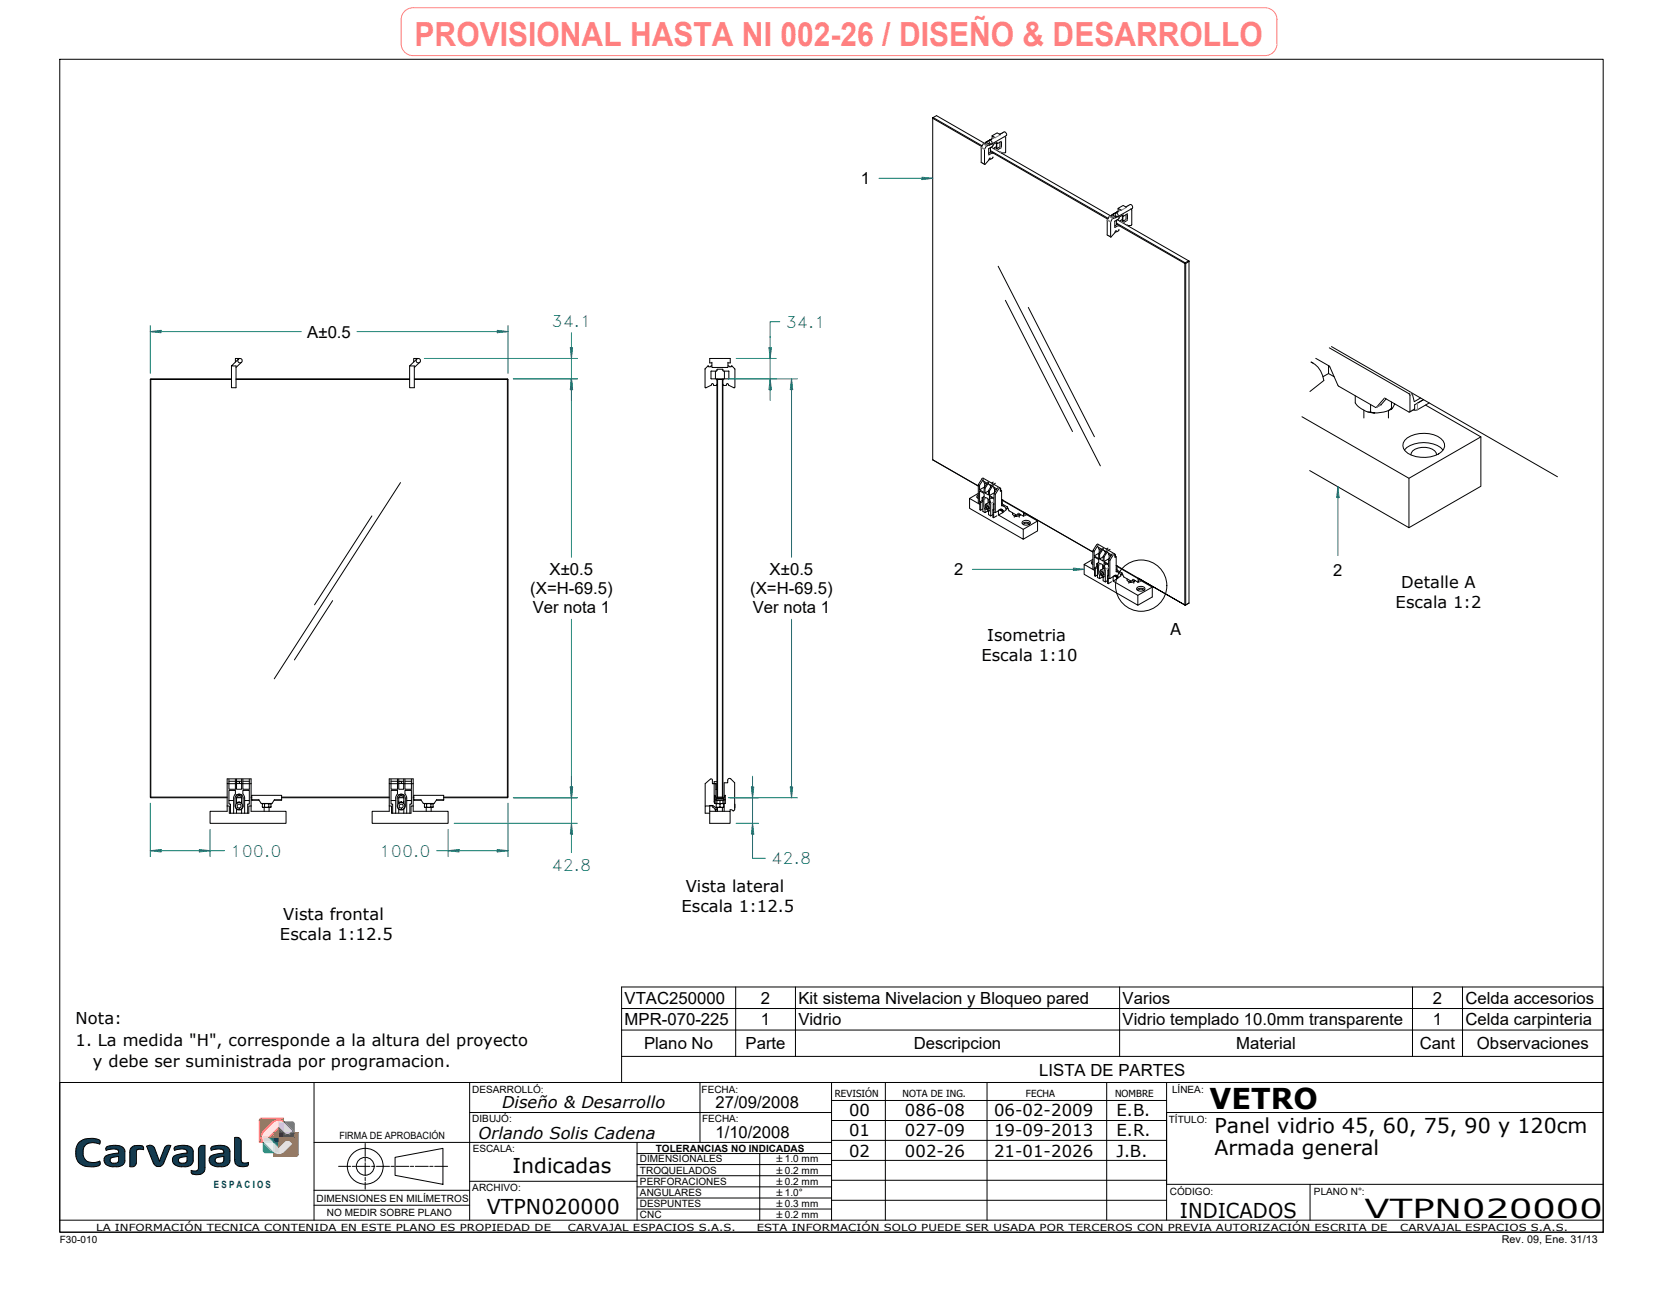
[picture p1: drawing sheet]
<svg xmlns="http://www.w3.org/2000/svg" width="278mm" height="216mm" viewBox="0 0 278 216" stroke-linecap="round" stroke-linejoin="round" font-family="sans-serif">
<!-- layer: Visible Edges(ISO) -->
<g fill="none" stroke="#000" stroke-width=".17">
<path d="M155.9 19.7v.1zM164.1 24.5l-8.2-4.7v57M164.5 24l.2-.1 .5 .4M164.6 24l-8.1-4.7-.5 .3 8.2 4.8M164.7 23.9l.1-.2 .6 .4M165 24.3l-.6-.3-.4 .6v2.5l.6 .4M165.2 24.2l-.3 .2-.3 .5v2.6l.7-.8 .1-.3 .2 .2 .3-.2 .1-.2M165.4 26.5l.2 .1M165.4 23.4a.36 .36 0 0 1 .4 .3 .36 .36 0 0 1-.1 .4 .47 .47 0 0 1-.3-.7zM165.6 24.7v.7l-.3 .2M165.6 25.2l19.7 11.3M165.6 25.3l19.6 11.3"/>
<path d="M165.7 24.6l20 11.5M165.7 24.1l-.3 .2v-.2l-.2 .1M165.8 22.7l.6 .3-.6 .2zM165.8 23.2l-1 .5 .9-.4-.3 .2M166.5 23.9l.2 .1M166.6 24.5l-.4 .3M166.6 23.9v.9M166.7 25.1l.7-.5v-1l-.6 .4-.2-.2-.6 .4-.1 .3-.6 .3v1l.6-.3 .1 .2M166.7 25.1v.1M167.1 22.5l.7-.4a.41 .41 0 0 1 .4 .6l-2.4 1.4M167.1 22.4h.1M167.2 23.7v.8l-.6 .3v-.9"/>
<path d="M167.2 25.4h.1v.1M167.2 22.5l-.5-.3-.9 .5M167.2 22.4h-.1M168 22.8l.1 .1v2.5l-.1 .1h-.6M185.6 36.2l.2-.1 .5 .3M185.8 36.1l.1-.2 .6 .3M186.1 36.4l-.6-.3-.4 .7v2.4l.6 .4M186.5 35.6a.35 .35 0 0 1 .4 .2 .35 .35 0 0 1-.2 .4 .43 .43 0 0 1-.2-.6zM186.5 38.6l.1 .1M186.6 36.8v.8l-.2 .1M186.6 37.4l.4 .3M186.7 35.4h.1"/>
<path d="M186.7 35.4l-.2 .2M186.8 36.7l11.9 6.9-.6 .3-11.5-6.6M186.8 36.2l-.3 .2v-.2l-.2 .2-.3 .1-.3 .6v2.5l.7-.7 .1-.4 .2 .2 .3-.2v-.1M186.9 34.8l.6 .3-.6 .2zM186.9 35.3l-1 .6 .8-.5M187 37.7l11.1 6.3M187.6 36l.2 .1M187.6 36.7l-.4 .3M187.6 36l.1 1M187.8 37.3l.7-.5v-1l-.7 .3-.1-.2-.6 .4-.1 .3-.6 .4v1l.6-.3v.1M187.8 37.3h.1M188.2 34.6l.7-.4a.42 .42 0 0 1 .4 .6l-2.5 1.4"/>
<path d="M188.2 35.9v.7l-.5 .4v-.9M188.3 37.6l.1-.1v.2M188.3 34.5l-.1 .1M188.3 34.6l-.6-.3-.8 .5M189 34.9l.2 .2v2.4l-.1 .2h-.7M40.1 59.9h-.8v.6M69.9 59.9h-.7v.6M198.1 44v57.1l-7.8-4.5 7.8 4.5M198.1 43.9l.1 .1h-.1zM198.2 44l.6-.3v57.1l-.6 .3zM198.7 43.6l.1 .1zM222.2 58.1l13.3 7.7 .2 .3-.1 2.8-4.1-2.4-1.5 1.6-6.2-3.6-1.6-3.3-2.3-1.3"/>
<path d="M222.6 57.9l13.3 7.7 .2 .2 .3 1.3 1.1-.6M25.1 63.4v69.8M25.2 63.3l-.1 .1zM25.2 63.3h13.5M38.7 63.4h-13.5v69.8M39.5 63.3h29M39.5 63.4h29M39.9 60l-1.2 1.2h.8v3.6h-.8v-3.6M40.4 60.5l-.9 .9M69.3 63.3h15.5M69.3 63.4h15.5M69.7 60l-1.2 1.2h.8v3.6h-.8v-3.6"/>
<path d="M70.2 60.5l-.9 .9M84.8 63.3l.1 .1zM84.8 63.4v69.8h-10.6M84.9 63.4v69.8M117.9 61.6v3.2l1-.4 .2-.3 .2 .3h.5v-.2M118.8 61.3h-.4v-.1l-.5 .4M119 60.5v.9h2.7v-.9M119 61.2h-.2M119 60.6h-.4v-.7h3.5v.7h-.4M119.6 62v1.3M119.7 62h-.8v1.3h.8l.1 .2M119.8 61.8v.1"/>
<path d="M119.8 63.4v69.8M119.8 61.9v.1M120 63.3l-.2 .1zM120 63.4h.8v69.8h-.8zM120 63.3h.8M120.7 61.7l.1 .1M120.8 63.3v.1zM120.8 61.7h-.9l-.1 .1M120.8 61.9l1 .1M120.8 64.2l.1 .1M120.8 61.8v.1M120.8 63.4v69.8"/>
<path d="M120.9 63.4l-.1 .1M120.9 64.3l.4 .1M121.1 62v1.3M121.7 61.2h.1M121.8 63.3h-.8l-.1 .1M121.8 64.4l.9 .4 .1-.1M121.8 62l.1 .1M121.8 61.2l.1 .1h.3v-.1h.1l.5 .4M121.8 64.4l-.2-.3-.3 .3M121.8 62.1v1.2M121.9 63.3h-.1M122.8 61.6v.1"/>
<path d="M122.9 61.7v3M155.9 76.8l.1 .1M155.9 76.8l7.6 4.4M218.9 78.6l16.6 9.6v-8.3M219.2 60.5a3.7 3.7 0 0 1 2.1 3.1l-2.3 1.8M219.2 60.5l.3 .2M222.1 61.1v1.3l-1 .5M222.1 62.4l.9 .5M226.5 66.1v1.2a3.8 3.8 0 0 0 2.5 1.6l.1-.1-.1 .1M228 68.5v1.3M228.6 68.8l1.2 .2h-.3M229.1 67.6v1.2a4.1 4.1 0 0 0 2.8-.1l.7-.4-.1 .1"/>
<path d="M231.7 66.7l-.9 .9-.7 .5M232.4 68.5l.3-.2-.6 .3v1.2M232.6 67.2v1.1l.2-.2 .3-.6M234.8 75.2a4.8 4.8 0 0 1 6.4 0M234.8 73.6a5 5 0 0 1 6.1-.3 1.44 1.44 0 0 1 .6 1.4 1.44 1.44 0 0 1-1 1.2 5.2 5.2 0 0 1-5.6-.5 1.31 1.31 0 0 1-.1-1.8zM235.8 76a2.02 2.02 0 0 1 2.5-1.2 1.8 1.8 0 0 1 1.8 1.2M235.9 65.6l24.4 14.1M238 66.8l-1.5 .8-.1 .8-.8 .5M238.3 67.7l9.2 5.3-12 6.9-17.9-10.3M238.9 67.3l-2 1.2h-.6M247.5 73v8.3l-12 6.9M163.5 82.7a.33 .33 0 0 0-.2 .3 .33 .33 0 0 0 .2 .3"/>
<path d="M163.5 83l-.2 .1M163.5 81v3l.3 .2v1l.1 .1M163.5 82.4l-1.4 .9M163.7 81.1l-.2-.1 .7-1.1h.1l2.9 1.6M163.8 84.3l-1.7-1v1.6l8.9 5.2v-1.6l-4.1-2.4M164.2 83.2v.5h.1M164.2 83.7l-.5 .2 .2 .1M164.3 83.8l-.4 .2v1.3M164.3 85l-.4 .3M164.4 83l-.2 .2h.1M164.5 80.5v.2l.4 .2M164.5 82.9v-.4l-.8-.5v1.9"/>
<path d="M164.5 82.9l-.2 .3v2.2l.4 .3M164.5 82.9v.1M164.5 81.5l.2 .1M164.6 80.7v.7l-.9 .5v-.8l.7-1v.3l.6 .4M164.6 81.4h.1M164.7 85.1l-.2-.5v-1.1a.34 .34 0 0 1 .2-.4 .34 .34 0 0 1 .4 .2l.3 .6v1.3l-.1 .2h-.2M164.8 84.3v-.1a.67 .67 0 0 0 .6 1.1M164.8 85l-.1 .1v.6l.4-.3v-.2M164.8 84.5h.3l.2 .2v.3l-.2 .1-.2-.3zM165.1 80.6l-.6 .9v.8l-.8-.4M165.1 84.7l.2 .1M165.1 84.6v.1"/>
<path d="M165.1 84.7l-.2 .1M165.2 83.4v.7M165.2 82h.2M165.3 85.4l-.1 .6 .4 .2M165.3 85l-.2 .1M165.3 83.7v.2M165.4 83.4l.2 .7v2.1M165.4 83.4v-.4l.8 .4v1.9l-.2-.1v1.2l.1 .1M165.4 83.9l-.6 .3M165.6 81.1v.3M165.7 81.2l-.5-.3 .1-.3-.6 1v.8l.5-.4M165.8 83.2l-.4 .2"/>
<path d="M165.9 81l-.7 1v.7l-.5-.3M166 86l-.4 .2M166 84.2v.9M166 80.6l-.2 .1M166.1 81.4v.2l.4 .3M166.2 84.2h-.2l.2 .1M166.2 85.1l-.2 .1M166.2 82.5l.2 .1M166.2 81.7v.6l-.8 .5M166.4 85.7l-.3-.2v1M166.4 82.6v3.1M166.4 80.8l-.3 .1"/>
<path d="M166.6 81.7l-.6-.4v-.2l-.6 .9M166.6 86.2l-.5 .3M166.8 81.5l-.6 1v.7l-.8-.4v-.8M166.9 85.3l.4-.2v.2l.2 .1 .1 .3-.7 .4zM167.2 81.6v.5l.2-.1M167.2 81.9l.2 .1v2.5l.5 .1 .3 .6-.6 .5v-.3l.1-.1M167.2 81.7l.1 .2M167.2 81.6h-.2l-.6 1M167.2 81.6l.1 .1M167.3 85.3h.1M167.4 84.4l.4 .2M167.4 85.1l.1 .1"/>
<path d="M167.4 83.5l.2 .1M167.4 85.4h.2M167.5 85.2l.2 .1M167.5 85.2l-.1 .1M167.5 84.1h-.1M167.6 85.6v.1M167.6 83.6h.1M167.6 83.6l15.1 8.6M167.7 85.3l-.4-.2-.9 .6M168.4 84.7v.2M168.4 84.9l-.2 .1M168.4 84.9l.2 .1"/>
<path d="M169.2 85.7v.2l.5 .3M169.5 86.2v.2M169.7 86.2l.1 .1M169.8 86v.2M170 86.1l-1.3-.8-.3-.6-.8-.5v-.6l3.4 2 .1 .6M170 86.1l.2-.3 .9 .4M170.1 86h.1M170.1 86l-.2 .1M170.3 85.8l-.2 .2M170.4 86.2v.2M170.4 86.2h-.1M170.4 86.1l-.6 .1"/>
<path d="M170.5 85.9v.2l.1-.1M170.9 87.5a1.01 1.01 0 0 1 1.3 0M171 87.1a.73 .73 0 0 1 1.2 .4 .86 .86 0 0 1-1.4-.1zM171.1 87.7a.49 .49 0 0 1 .9 0M171.1 85.6l.1 .3 .2-.1M171.3 85.9l.2-.1-.4 .4M171.6 86l1.8 1.1v1.6l-2.4 1.4M171.7 85.9l-.5 .3M173.4 87.1l-2.4 1.4M182.7 93.7a.31 .31 0 0 0-.3 .3 .31 .31 0 0 0 .3 .3M182.7 94l-.2 .2M182.7 92v3.1l.3 .1v1l.1 .1"/>
<path d="M182.7 93.5l-1.5 .8M182.9 92.1l-.2-.1 .6-1 .2-.1 2.8 1.7M183 95.3l-1.8-1v1.7l9 5.1v-1.6l-4.1-2.4M183.3 94.2v.5l.2 .1M183.3 94.7l-.4 .2 .2 .1M183.5 94.8l-.4 .2v1.3M183.5 96.1l-.4 .2M183.6 94.1l-.3 .1 .2 .1M183.6 91.5v.2l.5 .2M183.6 94h.1M183.7 94v-.5l-.8-.5v1.9M183.7 94l-.2 .4v2.1l.3 .2"/>
<path d="M183.7 92.6h.1M183.7 91.8v.6l-.8 .5v-.8l.6-.9v.2l.7 .4M183.7 92.4h.1M183.8 96.1l-.2-.4v-1.2a.33 .33 0 0 1 .3-.3 .33 .33 0 0 1 .4 .2l.3 .7v1.1l-.2 .3M184 95.3a.66 .66 0 0 0 0 .7 .66 .66 0 0 0 .6 .3M184 96l-.2 .1v.6l.5-.3v-.1M184 95.5h.2l.3 .3v.3h-.2l-.3-.2zM184.3 96.4l.1 .1M184.3 91.6l-.6 1v.7l-.8-.4M184.3 95.7l.2 .1M184.3 95.7l-.3 .2M184.3 95.6v.1"/>
<path d="M184.3 94.4v.7M184.4 93l.2 .1M184.5 96l-.2 .1M184.5 96.5l-.1 .5 .4 .2M184.5 94.7v.3M184.5 95l-.5 .3M184.6 94.5l.2 .5v2.2M184.6 94.5v-.5l.7 .4v1.9l-.2-.1v1.3h.2M184.6 95h-.1M184.7 92.1v.4M184.9 92.2l-.5-.3v-.2l-.6 .9v.8l.6-.3M185 94.2l-.4 .3"/>
<path d="M185 92l-.6 1v.8l-.6-.4M185.1 97l-.3 .2M185.2 95.3v.9M185.2 91.6l-.3 .2M185.3 92.4v.2l.4 .3M185.3 95.2l-.1 .1h.1M185.3 96.1l-.2 .1M185.3 93.5l.2 .1M185.4 92.7v.7M185.4 93.3l-.8 .5M185.5 96.7l-.2-.2v1M185.5 93.6v3.1"/>
<path d="M185.6 91.8l-.3 .1M185.8 97.2l-.5 .3M185.8 92.7l-.6-.3v-.3l-.6 1M185.9 92.5l-.6 1v.8l-.7-.5v-.7M186.1 96.3l.3-.2v.3l.3 .2v.1l-.6 .4zM186.4 92.7v.5l.2-.2M186.4 92.9l.2 .1v2.5l.6 .3 .2 .4-.6 .5-.1-.2 .2-.1M186.4 92.8v.1M186.4 92.7l-.1-.1h-.1l-.7 1M186.4 92.7h.1M186.4 96.3l.2 .1M186.6 95.4l.4 .2"/>
<path d="M186.6 96.1l.1 .2M186.6 94.5l.2 .1M186.6 96.4l.1 .1M186.7 96.3l.2 .1M186.7 96.3l-.2 .1M186.7 95.1l-.1 .1M186.7 94.7l3.5 2v.6l-.8-.5M186.7 94.7v.5l.9 .6 .3 .6 1.2 .7M186.7 96.7h.1M186.8 94.6h.1M186.8 94.6l-.1 .1M186.8 94.6l3.5 2 .1 .3 .2-.1"/>
<path d="M186.9 96.4l-.4-.3-1 .6M187.5 95.7v.3M187.5 96l-.2 .1M187.5 96l.2 .1M188.4 96.7v.3l.5 .3M188.7 97.2v.3M188.8 97.3h.2M188.9 97l.1 .3 .6-.1M189.3 97h.1M189.3 97l-.2 .1M189.4 96.8l-.3 .3M189.4 96.8l-.1 .2"/>
<path d="M189.6 97.2l-.1 .3M189.6 96.9v.3M189.7 97l-.1 .2M190.1 98.6a.95 .95 0 0 1 1.2 0M190.1 98.2a.82 .82 0 0 1 1.3 .2 .84 .84 0 0 1-1.4 0zM190.3 98.7a.49 .49 0 0 1 .8 0M190.5 97l.2-.1-.5 .4M190.8 97l1.8 1.1v1.7l-2.4 1.3M190.9 97l-.5 .2M192.6 98.1l-2.4 1.4M198.1 101.1h.1zM198.8 100.8l-.7 .3"/>
<path d="M25.1 133.2l.1 .1zM25.2 133.3h12.8M25.2 133.2h12.8M38 131v4.6h-2.9v2h12.7v-2h-5.8v-4.6M38 134.7h.3v1.2h.8M38.3 130.2v1.7h1v-1.7M38.3 133.8h.8M38.3 130.6h1M38.5 135.9v-1.5h-.2v-2.3h1v.6l-.2 .7v2.5M39.1 135.9h1.3M39.3 133.3v1.4M39.3 133.4a.67 .67 0 0 1 .7-.7 .67 .67 0 0 1 .6 .6v1.4a.67 .67 0 0 1-.6 .7 .67 .67 0 0 1-.7-.7"/>
<path d="M39.5 133.9l.1 .4M39.5 132.8v.1a.62 .62 0 0 1 .9 0M39.5 131h-1.5v-.8h4v.8M39.5 130.2v1.7h.9v-1.7M39.5 130.6h.5v.3M39.5 133.3h.9M39.5 135.2v.7M39.5 130.6h.9M39.5 130.9h.9M39.6 133.2h.8M39.6 134.5l.3-.2 .4 .2v.4l-.3 .2-.3-.2zM40.3 134.2l-.4-.2-.3 .2 .2-.1 .6 .1"/>
<path d="M40.4 133.9h.1M40.4 132.8v.1M40.4 133.3v1M40.4 135.2v.7M40.4 131h1.6M40.4 133.4a.43 .43 0 0 0-.4-.5 .43 .43 0 0 0-.5 .5v.9M40.6 130.2v1.7h1.1v-1.7M40.6 130.6h1.1M40.9 135.9v-2.5l-.3-.7v-.6h1.1v2.3h-.3v1.5M40.9 133.8h.8M42 134.7h-.4v1.2h-1.2M42 133.3h.1"/>
<path d="M42 133.2h.1M42.1 133h5M42.1 133.6l1.1 .1M42.1 132.9v.8h1.2M43.2 133.6l.4 .6M43.7 134.2v.1M43.8 134.3h.4M43.8 134.8l.1 .1M43.9 134.3l.3 .1 .1 .5h.6M43.9 134.8l.3 .1M43.9 134.4v.4M43.9 134.9h1.3"/>
<path d="M43.9 134.3l-.1 .1M44.2 134.9v.7M44.2 134.3l.7 .1M44.9 134.4v.5h.4M44.9 134.3l.4 .1M44.9 134.3h.4M45 134.9v.7M45.2 134.3l.1 .1M45.3 134.4l-.1 .5M45.9 133.6l-.4 .7h-1.8M47.1 133.3h18M47.1 133.2h18"/>
<path d="M47.1 132.9v.8h-1.3M47.1 133.6l-1.2 .1M65.1 131v4.6h-2.9v2h12.7v-2h-5.8v-4.6M65.1 134.7h.3v1.2h.7M65.4 130.2v1.7h1v-1.7M65.4 133.8h.7M65.4 130.6h1M65.6 135.9v-1.5h-.2v-2.3h1v.6l-.3 .7v2.5M66.1 135.9h1.4M66.6 132.9a.68 .68 0 0 1 .7-.2 .68 .68 0 0 1 .5 .6l-.1 1.4a.67 .67 0 0 1-.6 .7 .67 .67 0 0 1-.7-.7v-1.3zM66.6 133.4a.43 .43 0 0 1 .5-.5 .43 .43 0 0 1 .4 .5v.9M66.7 133.3v1v-.4"/>
<path d="M66.7 132.8l-.1 .1a.62 .62 0 0 1 .9 0v-.1M66.7 131h-1.6v-.8h4v.8M66.7 130.2v1.7h.8v-1.7M66.7 130.6h.4v.3M66.7 133.3h.8M66.7 130.6h.8M66.7 135.2v.7M66.7 130.9h.8M66.7 133.2h.8M66.7 134.5l.3-.2 .4 .2v.4l-.3 .2-.3-.2zM67.5 134.2l-.5-.2-.3 .2 .2-.1 .6 .1M67.5 133.9h.1"/>
<path d="M67.5 131h1.6M67.5 135.2v.7M67.7 130.2v1.7h1.1v-1.7M67.7 130.6h1.1M68 135.9v-2.5l-.3-.7v-.6h1.1v2.3h-.3v1.5M68 133.8h.8M69.1 134.7h-.4v1.2h-1.2M69.1 133.3h.1M69.1 133.2h.1M69.2 132.9v.8h1.2M69.2 133.6l1.1 .1M69.2 132.9l5 .1"/>
<path d="M69.2 132.9v.1M70.9 134.3h.4M70.9 134.8l.1 .1M71 134.3h.3l.1 .6h.6M71 134.8l.3 .1M71 134.4v.4M71 134.9h1.3M71 134.3l-.1 .1M71.2 134.9v.7M71.3 134.3l.7 .1M72 134.4l.1 .5h.3M72 134.3h.4"/>
<path d="M72.1 134.3l.3 .1M72.1 134.9v.7M72.3 134.3l.1 .1M72.4 134.4l-.1 .5M73 133.6l-.5 .7h-1.7l-.5-.7M74.2 133.6l-1.2 .1M74.2 133.3h10.6M74.2 132.9v.8h-1.3M84.8 133.2h.1l-.1 .1zM118.7 130.2l-.8 .8v3.7M118.8 130.2h.3v.8h.6v2.3M119.2 131l.5-.1v1"/>
<path d="M119.4 134v.1M119.4 133.9h.1M119.4 133.7v.6h.3M119.4 133.7h.3M119.6 135.6l-.1-.3-.4-.4v-.3h-.5v1h3.4v2h-3.4v-2M119.7 133.7v.6M119.7 133.5v.2h1.3v-.2M119.7 134.3v.1M119.7 131.9h.1M119.7 134.3h.1M119.7 134.4v.4M119.7 134.9h.1"/>
<path d="M119.7 134.3l.7 .1M119.8 135.3l-.5-.6h-1.4v1.2h.7M119.8 135.3h-.2v.3l.3-.1M119.8 133.2l.2 .1zM119.8 130.6h-.4v3.4M119.9 134.9v.7M120 133.3h-.3l-.2-.4h-.1v.8M120 133.3h.8M120.4 133.8l-.6-.1v.6h-.1M120.4 133.8v.5h-.7M120.4 134.4v.5h.5M120.4 133.8l.4-.1v.6h.2"/>
<path d="M120.4 134.3l.6 .1M120.8 133.2v.1zM120.8 133.3h.3v-.4h.1v.8M120.8 134.9v.7M121 134.4v.5h-1.3v-.1l.6 .1M121 134.3v.1M121 134.3h.1M121 134.9h.1M121 134.3h-.6M121 133.7v.6h.2v-.6M121.1 134.3v1.3M121.2 133.7h-.2v-.2h-1.3v.2"/>
<path d="M122.2 130.2l.6 .6v4.5l-.2 .3-.3-.3h-.3v.3M122.2 130.2a.31 .31 0 0 0-.4-.1 .31 .31 0 0 0-.2 .3v.4h-.5v2.5M122.8 134.4v.6"/>
<circle cx="40.1" cy="60.3" r=".37"/>
<circle cx="69.9" cy="60.3" r=".37"/>
<circle cx="40" cy="134.7" r=".6"/>
<circle cx="67.1" cy="134.7" r=".6"/>
</g>
<!-- layer: Visible Tangent Edges(ISO) -->
<g fill="none" stroke="#808080" stroke-width=".17">
<path d="M164 27.1l.6 .3M164 24.7l.6 .3M164 24.6l.6 .3M164.4 24l.5 .4M164.4 24l.6 .3M164.7 23.9l.5 .3M164.8 23.8l.5 .3M165.3 25.8v.1M165.4 26.5h.2M165.5 26.4l.1 .1M165.6 25.3l.3 .2M166.2 24.8l.5 .3"/>
<path d="M166.2 23l-.5 .3M166.2 24.7l.6 .3M166.5 23.8l.2 .1M166.6 23.8h.1M167.1 24.6l.3 .1M167.2 24.5l.2 .1M167.2 22.4h.1M167.2 22.5l-.8 .5M167.3 25.5l-.1-.1 .1 .1M167.4 23.6h.1M167.6 22.2l-.5 .3M168 22.8l.1 .1"/>
<path d="M185.1 39.2l.6 .4M185.1 36.8l.6 .3M185.1 36.7l.6 .3M185.4 36.2l.6 .3M185.5 36.1l.5 .3M185.8 36l.5 .4M185.8 35.9l.6 .3M186.4 38h.1M186.5 38.6l.1 .1M186.5 38.6h.1M186.6 37.5l.4 .2M187.2 37l.6 .3"/>
<path d="M187.3 35.1l-.6 .3M187.3 36.9l.6 .3M187.6 36l.2 .1M187.7 35.9l.1 .1M188.2 36.7l.2 .1M188.2 34.5h.1M188.2 36.6l.3 .2M188.3 37.6h.1M188.3 34.6l-.8 .5M188.3 37.5l.1 .1M188.4 35.8h.1M188.7 34.3l-.5 .3"/>
<path d="M189 34.9l.2 .1M230.9 67.6l-.8 .5M231.5 66.5l-.1 .1M235.9 65.6l-.4 .2M236.1 65.8l-.4 .3M236.5 68.3l-.8 .4M236.9 67.4v1.1M164.1 80l.3 .1M164.7 84.5l-.2 .1M164.8 84.2l.3 .1 .3 .3M165 83.2l-.5 .3M165.1 80.6h.2"/>
<path d="M165.4 84.8a.45 .45 0 0 0-.7-.4 .59 .59 0 0 0 .7 .8v-.1M165.9 81l.1 .1M166.2 83.8l-.6 .3M166.8 81.5l.2 .1M167.6 83.6h.1M170.1 86l-.1 .1M170.2 85.8h.1M171.1 85.6h-.1M171.2 85.6l-.1 .1M171.2 86.1l-.1 .1M171.3 85.9v.3M183.3 91l.2 .2"/>
<path d="M183.9 95.5l-.3 .1M184 95.3h.3l.3 .3M184.1 94.2l-.5 .3M184.3 91.6l.1 .1M184.6 95.9a.4 .4 0 0 0-.2-.5 .4 .4 0 0 0-.5 .1 .52 .52 0 0 0 .1 .6 .52 .52 0 0 0 .6 .1M185 92l.2 .1M185.3 94.8l-.5 .4M185.9 92.5l.2 .2M186.8 94.6l-.1 .1M189.3 97l-.2 .1M189.4 96.8h.1M190.3 96.6l-.1 .1"/>
<path d="M190.3 96.7h-.1M190.4 97.2l-.2 .1M190.5 97v.2"/>
</g>
<!-- layer: Break Lines(ISO) -->
<path d="M218.9 78.6l-.6-3.3-1.2-3.5a33.2 33.2 0 0 1 2.1-7l-.2-4.2 .9-.7a23.3 23.3 0 0 1 8.7-4.8l2.3-3.6 4 1.2 3.4-3 3.4 3 4.2-1.7 4 .7 2.7 3.1 2.6 2.8 2.3 3.1 2 3.4 1.4 3.7-.6 11.9" fill="none" stroke="#fff" stroke-width=".17"/>
<!-- layer: Hatch -->
<g fill="#003b5c">
<path d="M13.1 191a3.3 3.3 0 0 1 3.6-.4l.1 .3-.1 .3a2.13 2.13 0 0 0-2.7 .5 1.89 1.89 0 0 0 .8 2.5 2.61 2.61 0 0 0 1.9-.2 .52 .52 0 0 1 0 .6 .52 .52 0 0 1-.5 .3 2.93 2.93 0 0 1-3.2-.8 3.2 3.2 0 0 1 .1-3.1z" fill-rule="evenodd"/>
<path d="M18.5 193.6l1.3-.3v.6a.47 .47 0 0 1-.5 .5h-.5a.52 .52 0 0 1-.3-.8zM17.8 191.6a2.5 2.5 0 0 1 3 .4l.1 2a1.19 1.19 0 0 1-1.4 1h-.6a1.21 1.21 0 0 1-1.4-1.6 1.74 1.74 0 0 1 1.5-.6l.8-.1a.59 .59 0 0 0-.8-.7l-1.3 .2v-.3z" fill-rule="evenodd"/>
<path d="M21.9 191.7a1.9 1.9 0 0 1 2.1 0v.4a1.08 1.08 0 0 0-1.2 .2v2.1a.78 .78 0 0 1-1.1 .5v-2.5z" fill-rule="evenodd"/>
<path d="M24.5 191.5a.91 .91 0 0 1 1.3 .4l.8 2.1 .9-2.1a.79 .79 0 0 1 1.1-.4l-1.2 2.9a.93 .93 0 0 1-.9 .5 .93 .93 0 0 1-.9-.5z" fill-rule="evenodd"/>
<path d="M29.9 193.6l1.4-.3v.6a.51 .51 0 0 1-.5 .5h-.5a.51 .51 0 0 1-.4-.8zM29.2 191.6a2.5 2.5 0 0 1 3 .4l.1 2a1.19 1.19 0 0 1-1.4 1h-.6a1.19 1.19 0 0 1-1.4-1.6 1.74 1.74 0 0 1 1.6-.6l.8-.1a.59 .59 0 0 0-.8-.7l-1.3 .2-.1-.3z" fill-rule="evenodd"/>
<path d="M33.3 191.6l.4-.2h.6v3.7a1.26 1.26 0 0 1-1.8 1.2 .42 .42 0 0 1-.5-.4v-.3a.82 .82 0 0 0 1.2-.3v-3.3z" fill-rule="evenodd"/>
<path d="M36 193.6a.5 .5 0 0 0 0 .5 .5 .5 0 0 0 .5 .3h.4a.51 .51 0 0 0 .5-.5v-.6zM35.4 191.6l-.1 .5v.1h.3a1.6 1.6 0 0 1 1.8 .1v.4a4 4 0 0 0-2.3 .6 1.12 1.12 0 0 0 .1 1.2 1.12 1.12 0 0 0 1.1 .4h1.1a1.06 1.06 0 0 0 1-.9v-1.6a1.28 1.28 0 0 0-1.5-1h-.8z" fill-rule="evenodd"/>
<path d="M39.2 190.1a.78 .78 0 0 1 1.1 .5v3.3a.66 .66 0 0 0 1.1 .4l.1-.1v.3a.49 .49 0 0 1-.6 .4 1.22 1.22 0 0 1-1.7-1.1z" fill-rule="evenodd"/>
</g>
<g fill="#7a9a01">
<path d="M46.6 190.9h.8l-.8 .8z"/>
<path d="M47.4 190.1h1.8v-.8h.6v3.7l-.3 .3h-3.7v-.6a1.4 1.4 0 0 0 1.8-.1l1.4-1.5-.4-.3a.81 .81 0 0 0-1.2 .1z" fill-rule="evenodd"/>
</g>
<g fill="#e57200">
<path d="M45.8 189.3l.8-.9v.9z"/>
<path d="M45.8 189.3v.8h-.8z"/>
<path d="M43.5 186.9h3.9v.5a1.38 1.38 0 0 0-1.8 .2l-1.5 1.5a1.4 1.4 0 0 0-.2 1.8h-.6v-3.7z" fill-rule="evenodd"/>
</g>
<g fill="#b94700">
<path d="M45.8 189.3h.8v.8h-.8z" fill-rule="evenodd"/>
<path d="M46.6 190.1h.8v.8h-.8z" fill-rule="evenodd"/>
</g>
<path d="M47.5 187.5h1.3l.3 .1 .1 .2v1.5h-.5l.3-.3z" fill-rule="evenodd" fill="#753bbd"/>
<path d="M44 190.9l1.7 1.7h-1.4l-.2-.1z" fill-rule="evenodd" fill="#00b5e2"/>
<g fill="#642667">
<path d="M46.6 188.4l.8 .9h-.8z"/>
<path d="M47.4 189.3a.83 .83 0 0 0 1.3 0h.5v.8h-1.8z" fill-rule="evenodd"/>
</g>
<path d="M46.6 189.3h.8v.8h-.8z" fill-rule="evenodd" fill="#3c1053"/>
<path d="M45.8 190.1h.8v.8h-.8z" fill-rule="evenodd" fill="#006f44"/>
<path d="M45 190.1l.8 .8h.8v.8l-.8-.8v-.8z" fill-rule="evenodd" fill="#228848"/>
<path d="M44.1 189.1l1.5-1.5a1.39 1.39 0 0 1 1.9-.1h-.9v.9l-1.6 1.7h-1v.8a1.36 1.36 0 0 1 .1-1.8z" fill-rule="evenodd" fill="#fde5ce"/>
<g fill="#cfe1d2">
<path d="M45.8 190.9l.8 .8v.9h-.8z" fill-rule="evenodd"/>
<path d="M44 190.1h1l.8 .8h-1.8z" fill-rule="evenodd"/>
</g>
<path d="M46.6 191.7l1-1a.77 .77 0 0 1 1 .1l.4 .3-1.4 1.5a1.41 1.41 0 0 1-1.9 0h.9z" fill-rule="evenodd" fill="#e9edcc"/>
<g fill="#cfc1db">
<path d="M46.6 187.5h.8v1.8l-.8-.9z" fill-rule="evenodd"/>
<path d="M47.4 189.3h1.3a.82 .82 0 0 1-1.3 0z" fill-rule="evenodd"/>
</g>
<path d="M47.4 187.5l1.6 1.5-.3 .3h-1.3z" fill-rule="evenodd" fill="#d6cfe8"/>
<path d="M44 190.9h1.8v1.7z" fill-rule="evenodd" fill="#d4ebff"/>
<!-- layer: Symbols(ISO) -->
<path d="M103.9 172.1h164.1v-7.2h-164.1v11.6M103.9 176.5v4.4h164.1v-4.4M103.9 168.5h164.1M123 164.9v11.6M133 164.9v11.6M187.2 164.9v11.6M236.1 164.9v11.6M244.5 164.9v11.6M268 172.1v4.4h-164.1" fill="none" stroke="#000" stroke-width=".17"/>
<!-- layer: Detail Circle Lines(ISO) -->
<circle cx="190.8" cy="97.9" r="4.3" fill="none" stroke="#000" stroke-width=".17"/>
<!-- layer: Sketch Geometry(ISO) -->
<g fill="none" stroke="#000" stroke-width=".17">
<path d="M10 9.9h258v196h-258zM166.9 44.5l17 33.4M168.1 50.2l11.2 21.9M171.9 51.4l11 21.6M62.2 86.2l-9.6 14.9M67 80.6l-21.2 32.8M55.6 100.4l-6.4 9.9M10 180.9h258v25h-258zM44 190.9l.1 .2M45.6 192.5l.1 .1M47.5 187.5l.1 .1M52.5 190.9h86.5"/>
<path d="M52.5 198.9h26M52.5 180.9v23M56.6 194.9h2M58.9 194.9h.5M59.7 194.9h2.1M61 191.1v2.1M61 193.5v.6M61 194.3v2.2M61 196.7v.6M61 197.5v1.2M62.1 194.9h.6M62.9 194.9h2.2"/>
<path d="M65.4 194.9h.5M66 193.4l8-1.5v6l-8-1.5zM66.2 194.9h2.1M68.6 194.9h.6M69.4 194.9h2.2M71.8 194.9h.6M72.7 194.9h2.1M78.5 185.9h60.5M78.5 197.4h28M78.5 180.9v23M106.5 192.8h32.5M106.5 198.3h32.5"/>
<path d="M106.5 196.5h32.5M106.5 194.6h32.5M106.5 190.9v13M117 180.9v10M127 192.8v11.1M139 197.2h56M139 193.9h56M139 190.6h56M139 187.2h56M139 183.9h56M139 180.9v23M148 180.9v23"/>
<path d="M165 180.9v23M185 180.9v23M195 180.9v23M195 197.9h73M195 185.9h73M219 197.9v6M10 203.9h258M52.5 201.4h26M106.5 202h32.5M106.5 200.2h32.5M139 200.6h56"/>
<circle cx="61.1" cy="194.9" r="3"/>
<circle cx="61.1" cy="194.9" r="1.49"/>
</g>
<path d="M44 190.9h1.8v1.7M44 190.9l1.7 1.7" fill="none" stroke="#d4ebff" stroke-width=".17"/>
<path d="M47.4 187.5v1.8h1.3" fill="none" stroke="#d6cfe8" stroke-width=".17"/>
<path d="M46.6 187.5v.9M47.4 187.5v1.8h1.3" fill="none" stroke="#cfc1db" stroke-width=".17"/>
<path d="M44 190.1h1M45.8 190.9v1.7h.8" fill="none" stroke="#cfe1d2" stroke-width=".17"/>
<path d="M44 190.1h1M46.6 187.5v.9" fill="none" stroke="#fde5ce" stroke-width=".17"/>
<!-- layer: 0 -->
<path d="M47.4 187.5h.1M47.6 187.6l1.4 1.4-.3 .3" fill="none" stroke="#d6cfe8" stroke-width=".17"/>
<path d="M44 190.9h.1M45.7 192.6h.1" fill="none" stroke="#d4ebff" stroke-width=".17"/>
<path d="M47.6 192.6l1.4-1.5a.96 .96 0 0 0-1.5-.3l-.9 .9v.9h-.9M47.6 192.5a1.41 1.41 0 0 1-1.9 .1" fill="none" stroke="#e9edcc" stroke-width=".17"/>
<path d="M46.6 188.4l1.3 1.2h.4l.4-.3M46.6 187.5h.8" fill="none" stroke="#cfc1db" stroke-width=".17"/>
<path d="M44 190.1v.8h1.8M45 190.1l1.6 1.6v.9" fill="none" stroke="#cfe1d2" stroke-width=".17"/>
<path d="M44.1 189.1a1.41 1.41 0 0 0-.1 1.8v-.8M45.6 187.6l-1.5 1.5M46.6 188.4l-1.6 1.7M46.6 187.5h.9M47.5 187.5a1.41 1.41 0 0 0-1.9 .1" fill="none" stroke="#fde5ce" stroke-width=".17"/>
<!-- layer: Sketch Geometry(ISO) -->
<path d="M45 190.1l1.6 1.6" fill="none" stroke="#228848" stroke-width=".17"/>
<!-- layer: 0 -->
<path d="M45.8 190.1h.8v.8h-.8z" fill="none" stroke="#006f44" stroke-width=".17"/>
<path d="M46.6 189.3h.8v.8h-.8z" fill="none" stroke="#3c1053" stroke-width=".17"/>
<!-- layer: Sketch Geometry(ISO) -->
<path d="M46.6 189.3h.8v.8M48.7 189.3h.5" fill="none" stroke="#642667" stroke-width=".17"/>
<!-- layer: 0 -->
<path d="M46.6 189.3v-.9l1.1 1.1 .6 .1 .3-.2M49.2 189.3v.8h-1.8" fill="none" stroke="#642667" stroke-width=".17"/>
<g fill="none" stroke="#000" stroke-width=".17">
<path d="M13.1 191a3.1 3.1 0 0 0 0 3.2M13.1 194.2a3.2 3.2 0 0 0 3.6 .4M14.2 190.3l-.6 .3-.5 .4M14.6 191.1a1.79 1.79 0 0 0 .3 3.1l.8 .1M15.7 190.3l.8 .1M15.7 190.2l-1.5 .1M15.7 191l-1.1 .1M15.7 191l1 .2M16.5 190.4l.2 .2M16.7 194v.6M16.7 194l-1 .3M16.7 190.6v.6"/>
<path d="M17.4 193.6a1.12 1.12 0 0 0 1.1 1.3M17.7 193.2l-.3 .4M18.3 192.9l-.7 .3M18.4 194l.1 .2 .4 .2M18.5 194.9l.4 .1M18.7 193.5l1.1-.2v.6a.51 .51 0 0 1-.5 .5M18.7 193.5l-.2 .1-.1 .4M18.9 195h.6M18.9 194.4h.4M19.8 192.7l-1.5 .2M19.9 191.4l.4 .2a.93 .93 0 0 1 .6 .8M19.9 191.4a3.1 3.1 0 0 0-2.2 .4v.4l.8-.2h.8l.4 .2 .1 .5"/>
<path d="M19.9 194.9l-.4 .1M20.9 192.4v1.6M20.9 194a1.17 1.17 0 0 1-1 .9M23.1 192.1l-.3 .3v2l-.4 .5M24 191.8v-.1a1.72 1.72 0 0 0-2.2 .3l-.1 .4v2.5h.7M24 191.8v.3h-1M24.5 191.5l1.1 2.9M25 191.4a.86 .86 0 0 1 .8 .5l.8 2.1 1-2.3 .5-.3h.5l-1.2 3M25 191.4l-.5 .1M25.6 194.3l.6 .6M27.4 194.3a.92 .92 0 0 1-1.2 .6M29.7 192.9a.97 .97 0 0 0-.9 1 .97 .97 0 0 0 .9 1h.3"/>
<path d="M30 194.9l.3 .1M30.1 193.5l1.2-.2v.6l-.2 .3M30.1 193.5a.49 .49 0 0 0-.3 .5 .49 .49 0 0 0 .5 .4M30.3 195h.6M31.1 194.2l-.7 .2M31.2 192.2l-.5-.2h-.8l-.7 .2-.1-.1a.39 .39 0 0 1 .3-.5 2.85 2.85 0 0 1 2.7 .3l.2 .5v1.6a1.26 1.26 0 0 1-1.4 1M31.2 192.2l.1 .5M31.3 192.7l-1.6 .2M33.6 191.4h.7v3.7a1.19 1.19 0 0 1-1.7 1.2l-.4-.1M33.6 191.5l-.4 .5-.1 3.4a.8 .8 0 0 1-1.1 .2v.4l.2 .2M35.8 192.9a.97 .97 0 0 0-.9 1 .97 .97 0 0 0 .9 1h.3M36.1 194.9l.4 .1"/>
<path d="M36.2 193.5l1.2-.2v.6l-.1 .3M36.2 193.5a.49 .49 0 0 0-.2 .5 .49 .49 0 0 0 .5 .4M36.4 195h.7M37.2 194.2l-.7 .2M37.3 192.2l-.4-.2h-.8l-.8 .2v-.1a.39 .39 0 0 1 .2-.5 2.85 2.85 0 0 1 2.7 .3l.2 .5v1.6a1.26 1.26 0 0 1-1.3 1M37.3 192.2l.1 .5M37.4 192.7l-1.5 .2M39.9 190.1l.3 .3 .1 .2M39.9 190.1h-.7v3.7a1.1 1.1 0 0 0 1.4 1.2l.7-.1 .2-.3M40.3 190.6v3.3M40.3 193.9l.1 .2a.8 .8 0 0 0 1.1 .1v.3M48.7 189.3l-.1 .1"/>
</g>
<!-- layer: Sketch Geometry(ISO) -->
<path d="M44 190.9v1.4M44.3 192.6h1.4" fill="none" stroke="#00b5e2" stroke-width=".17"/>
<path d="M47.5 187.5h1.3M48.7 189.3h.5" fill="none" stroke="#753bbd" stroke-width=".17"/>
<!-- layer: 0 -->
<path d="M47.6 187.6l1.4 1.4-.3 .3M48.8 187.5h.2l.2 .3M49.2 187.8v1.5" fill="none" stroke="#753bbd" stroke-width=".17"/>
<path d="M44 192.3l.1 .2 .3 .1M44.1 191.1l1.5 1.5" fill="none" stroke="#00b5e2" stroke-width=".17"/>
<!-- layer: Sketch Geometry(ISO) -->
<path d="M46.6 189.3v.8h-.8M47.4 190.1h-.8v.8" fill="none" stroke="#b94700" stroke-width=".17"/>
<path d="M43.3 190.9h.6M45.8 189.3v.8M45.8 189.3h.8M46.6 188.4l-.8 .9M47.4 186.9v.5" fill="none" stroke="#e57200" stroke-width=".17"/>
<path d="M47.4 190.1v.8h-.8M47.6 192.5a1.41 1.41 0 0 1-1.8 .2v.6M49.2 189.3h.6" fill="none" stroke="#7a9a01" stroke-width=".17"/>
<!-- layer: 0 -->
<path d="M44.1 189.1a1.41 1.41 0 0 0-.2 1.8M45.6 187.6l-1.5 1.5M45.8 189.3l-.8 .8h.8M46.6 188.4v.9M47.4 186.9h-3.9l-.2 .3v3.7M47.4 187.4a1.41 1.41 0 0 0-1.8 .2" fill="none" stroke="#e57200" stroke-width=".17"/>
<path d="M46.6 190.9v.8l.9-.9 .6-.3a1.2 1.2 0 0 1 .9 .6l-1.4 1.5M49.2 189.3v.8h-1.8M49.8 189.3v3.6l-.1 .3-3.9 .1" fill="none" stroke="#7a9a01" stroke-width=".17"/>
<!-- layer: Symbols(ISO) -->
<path d="M179.4 95.1h1.8" fill="none" stroke="#008080" stroke-width=".17"/>
<path d="M179.4 94.9l1.8 .2-1.8 .2z" fill-rule="evenodd" fill="#008080"/>
<path d="M162.5 95.1h16.9M179.4 94.9l1.8 .2-1.8 .2z" fill="none" stroke="#008080" stroke-width=".17"/>
<!-- layer: Dimensions(ISO) -->
<path d="M132.3 63.3v1.8" fill="none" stroke="#008080" stroke-width=".17"/>
<path d="M132.3 63.3l.2 1.8h-.4z" fill-rule="evenodd" fill="#008080"/>
<path d="M132.3 63.3l.2 1.8h-.4zM132.3 131.5v1.8" fill="none" stroke="#008080" stroke-width=".17"/>
<path d="M132.1 131.5h.4l-.2 1.8z" fill-rule="evenodd" fill="#008080"/>
<path d="M121.8 63.3h11.5M132.3 65.1v28M132.3 103.5v28M122 133.3h11.3M125.8 131.5v1.8M132.1 131.5h.4l-.2 1.8z" fill="none" stroke="#008080" stroke-width=".17"/>
<path d="M125.6 131.5h.4l-.2 1.8z" fill-rule="evenodd" fill="#008080"/>
<path d="M125.6 131.5h.4l-.2 1.8zM125.8 137.6v1.8" fill="none" stroke="#008080" stroke-width=".17"/>
<path d="M125.8 137.6l.2 1.8h-.4z" fill-rule="evenodd" fill="#008080"/>
<path d="M95.5 137.6v1.8M121.8 133.3h5M123 137.6h3.8M125.8 137.6l.2 1.8h-.4zM125.8 139.4v4h2.1M125.8 129.7v1.8M125.8 133.3v4.3" fill="none" stroke="#008080" stroke-width=".17"/>
<path d="M95.5 137.6l.2 1.8h-.4z" fill-rule="evenodd" fill="#008080"/>
<path d="M95.5 137.6l.2 1.8h-.4zM95.5 131.5v1.8" fill="none" stroke="#008080" stroke-width=".17"/>
<path d="M95.3 131.5h.4l-.2 1.8z" fill-rule="evenodd" fill="#008080"/>
<path d="M75.9 137.6h20.6M85.8 133.3h10.7M95.3 131.5h.4l-.2 1.8zM95.5 129.7v7.9M95.5 139.4v3.1" fill="none" stroke="#008080" stroke-width=".17"/>
<path d="M95.3 131.5h.4l-.2 1.8z" fill-rule="evenodd" fill="#008080"/>
<path d="M95.5 63.3v1.8M95.3 131.5h.4l-.2 1.8z" fill="none" stroke="#008080" stroke-width=".17"/>
<path d="M95.5 63.3l.2 1.8h-.4z" fill-rule="evenodd" fill="#008080"/>
<path d="M85.8 63.3h10.7M95.5 63.3l.2 1.8h-.4zM95.5 63.3v29.8M95.5 103.5v28M85.8 133.3h10.7" fill="none" stroke="#008080" stroke-width=".17"/>
<path d="M95.5 63.3l.2 1.8h-.4z" fill-rule="evenodd" fill="#008080"/>
<path d="M95.5 58.1v1.8M95.5 63.3l.2 1.8h-.4z" fill="none" stroke="#008080" stroke-width=".17"/>
<path d="M95.3 58.1h.4l-.2 1.8z" fill-rule="evenodd" fill="#008080"/>
<path d="M70.9 59.9h25.6M95.3 58.1h.4l-.2 1.8zM95.5 55.6v2.5M95.5 59.9v3.4M85.8 63.3h10.7M95.5 65.1v1.8M128.7 63.3v1.8" fill="none" stroke="#008080" stroke-width=".17"/>
<path d="M128.7 63.3l.2 1.8h-.4z" fill-rule="evenodd" fill="#008080"/>
<path d="M128.7 58.1v1.8M128.7 63.3l.2 1.8h-.4z" fill="none" stroke="#008080" stroke-width=".17"/>
<path d="M128.5 58.1h.4l-.2 1.8z" fill-rule="evenodd" fill="#008080"/>
<path d="M25.1 55.4h1.8M123.1 59.9h6.7M128.5 58.1h.4l-.2 1.8zM128.7 59.9v3.4M130.3 53.8h-1.6v4.3M121.8 63.3h8M128.7 65.1v1.8" fill="none" stroke="#008080" stroke-width=".17"/>
<path d="M25.1 55.4l1.8-.2v.4z" fill-rule="evenodd" fill="#008080"/>
<path d="M25.1 55.4l1.8-.2v.4zM83.1 55.4h1.8" fill="none" stroke="#008080" stroke-width=".17"/>
<path d="M83.1 55.2l1.8 .2-1.8 .2z" fill-rule="evenodd" fill="#008080"/>
<path d="M25.1 54.4v8M26.9 55.4h23.5M59.7 55.4h23.4M83.1 55.2l1.8 .2-1.8 .2zM84.9 54.4v8M25.1 142.2h1.8" fill="none" stroke="#008080" stroke-width=".17"/>
<path d="M25.1 142.2l1.8-.2v.4z" fill-rule="evenodd" fill="#008080"/>
<path d="M25.1 142.2l1.8-.2v.4zM33.3 142.2h1.8" fill="none" stroke="#008080" stroke-width=".17"/>
<path d="M33.3 142l1.8 .2-1.8 .2z" fill-rule="evenodd" fill="#008080"/>
<path d="M25.1 134.2v9M35.1 138.6v4.6M26.9 142.2h6.4M33.3 142l1.8 .2-1.8 .2zM35.1 142.2h2.4M74.9 142.2h1.8" fill="none" stroke="#008080" stroke-width=".17"/>
<path d="M74.9 142.2l1.8-.2v.4z" fill-rule="evenodd" fill="#008080"/>
<path d="M74.9 142.2l1.8-.2v.4zM83.1 142.2h1.8" fill="none" stroke="#008080" stroke-width=".17"/>
<path d="M83.1 142l1.8 .2-1.8 .2z" fill-rule="evenodd" fill="#008080"/>
<path d="M74.9 138.6v4.6M84.9 134.2v9M73 142.2h1.9M76.7 142.2h6.4M83.1 142l1.8 .2-1.8 .2z" fill="none" stroke="#008080" stroke-width=".17"/>
<!-- layer: Symbols(ISO) -->
<path d="M223.6 81.3v1.8" fill="none" stroke="#008080" stroke-width=".17"/>
<path d="M223.6 81.3l.2 1.8h-.4z" fill-rule="evenodd" fill="#008080"/>
<path d="M154.1 29.8h1.8M223.6 81.3l.2 1.8h-.4zM223.6 83.1v9.7" fill="none" stroke="#008080" stroke-width=".17"/>
<path d="M154.1 29.6l1.8 .2-1.8 .2z" fill-rule="evenodd" fill="#008080"/>
<path d="M146.9 29.8h7.2M154.1 29.6l1.8 .2-1.8 .2z" fill="none" stroke="#008080" stroke-width=".17"/>
<!-- layer: Sketch Geometry(ISO) -->
<path d="M67.6 1.9l.9-.5 .5-.1h142.5a1.96 1.96 0 0 1 1.9 2l.1 4a2 2 0 0 1-2 2h-142.4a2 2 0 0 1-2-2v-4v-.5z" fill="none" stroke="#ff8080" stroke-width=".17"/>
<text font-size="5.6" fill="#ff8080" x="69.3" y="7.7">PROVISIONAL HASTA NI 002-26 / DISEÑO &amp; DESARROLLO</text>
<text font-size="4.8" x="202.2" y="185.3">VETRO</text>
<text font-size="4.4" x="228.1" y="203.5">VTPN020000</text>
<g font-size="3.4">
<text x="203" y="189.3">Panel vidrio 45, 60, 75, 90 y 120cm</text>
<text x="85.7" y="196">Indicadas</text>
<text x="203" y="193">Armada general</text>
<text x="81.4" y="202.9">VTPN020000</text>
<text x="197.2" y="203.5">INDICADOS</text>
</g>
<g font-size="2.8">
<text x="143.9" y="30.8">1</text>
<text x="51.4" y="56.4">A±0.5</text>
<text x="88.6" y="99.3">(X=H-69.5)</text>
<text x="91.9" y="96.1">X±0.5</text>
<text x="125.4" y="99.3">(X=H-69.5)</text>
<text x="128.7" y="96.1">X±0.5</text>
<text x="159.5" y="96.1">2</text>
<text x="222.9" y="96.3">2</text>
<text x="89" y="102.4">Ver nota 1</text>
<text x="125.8" y="102.4">Ver nota 1</text>
<text x="104.4" y="167.7">VTAC250000</text>
<text x="127.2" y="167.7">2</text>
<text x="133.5" y="167.7">Kit sistema Nivelacion y Bloqueo pared</text>
<text x="187.7" y="167.7">Varios</text>
<text x="239.5" y="167.7">2</text>
<text x="245" y="167.7">Celda accesorios</text>
<text x="104.4" y="171.3">MPR-070-225</text>
<text x="127.2" y="171.3">1</text>
<text x="133.5" y="171.3">Vidrio</text>
<text x="187.7" y="171.3">Vidrio templado 10.0mm transparente</text>
<text x="239.5" y="171.3">1</text>
<text x="245" y="171.3">Celda carpinteria</text>
<text x="107.7" y="175.3">Plano No</text>
<text x="124.6" y="175.3">Parte</text>
<text x="152.7" y="175.3">Descripcion</text>
<text x="173.7" y="179.7">LISTA DE PARTES</text>
<text x="206.7" y="175.3">Material</text>
<text x="237.3" y="175.3">Cant</text>
<text x="246.9" y="175.3">Observaciones</text>
<text x="119.6" y="185.2">27/09/2008</text>
<text x="119.6" y="190.2">1/10/2008</text>
<text x="141.9" y="186.6">00</text>
<text x="141.9" y="189.9">01</text>
<text x="151.3" y="186.6">086-08</text>
<text x="151.3" y="189.9">027-09</text>
<text x="166.2" y="186.6">06-02-2009</text>
<text x="166.2" y="189.9">19-09-2013</text>
<text x="186.6" y="186.6">E.B.</text>
<text x="186.6" y="189.9">E.R.</text>
<text x="141.9" y="193.3">02</text>
<text x="151.3" y="193.3">002-26</text>
<text x="166.2" y="193.3">21-01-2026</text>
<text x="186.6" y="193.3">J.B.</text>
</g>
<g font-size="2.7">
<text x="233.3" y="101.6">Escala 1:2</text>
<text x="234.2" y="98.3">Detalle A</text>
<text x="165" y="107">Isometria</text>
<text x="195.6" y="106.2">A</text>
<text x="164" y="110.4">Escala 1:10</text>
<text x="114.6" y="149">Vista lateral</text>
<text x="47.3" y="153.8">Vista frontal</text>
<text x="113.9" y="152.4">Escala 1:12.5</text>
<text x="46.8" y="157.1">Escala 1:12.5</text>
<text x="12.6" y="171.2">Nota:</text>
<text x="12.6" y="174.8">1. La medida &quot;H&quot;, corresponde a la altura del proyecto</text>
<text x="15.5" y="178.4">y debe ser suministrada por programacion.</text>
<text x="83.9" y="185.2">Diseño &amp; Desarrollo</text>
<text x="80" y="190.3">Orlando Solis Cadena</text>
</g>
<g font-size="2.6" fill="#004080">
<text x="92.2" y="54.6">34.1</text>
<text x="131.3" y="54.8">34.1</text>
<text x="38.5" y="143.2">100.0</text>
<text x="63.5" y="143.2">100.0</text>
<text x="92.2" y="145.5">42.8</text>
<text x="128.9" y="144.4">42.8</text>
</g>
<text font-size="1.8" x="251" y="207.8">Rev. 09, Ene. 31/13</text>
<g font-size="1.7">
<text x="79" y="182.6">DESARROLLÓ:</text>
<text x="117.3" y="182.6">FECHA:</text>
<text x="195.9" y="182.6">LÍNEA:</text>
<text x="56.7" y="190.3">FIRMA DE APROBACIÓN</text>
<text x="79" y="187.6">DIBUJÓ:</text>
<text x="117.3" y="187.4">FECHA:</text>
<text x="195.4" y="187.6">TÍTULO:</text>
<text x="79" y="192.5">ESCALA:</text>
<text x="107" y="194.2">DIMENSIONALES</text>
<text x="107" y="196.2">TROQUELADOS</text>
<text x="109.6" y="192.4">TOLERANCIAS NO INDICADAS</text>
<text x="52.9" y="200.8">DIMENSIONES EN MILÍMETROS</text>
<text x="54.7" y="203.2">NO MEDIR SOBRE PLANO</text>
<text x="79" y="198.9">ARCHIVO:</text>
<text x="107" y="198.1">PERFORACIONES</text>
<text x="107" y="199.8">ANGULARES</text>
<text x="107" y="201.7">DESPUNTES</text>
<text x="107" y="203.5">CNC</text>
<text x="195.6" y="199.7">CÓDIGO:</text>
<text x="219.6" y="199.7">PLANO N°:</text>
<text x="10" y="207.7">F30-010</text>
</g>
<text font-size="1.7" fill="#003b5c" x="35.8" y="198.4">E S P A C I O S</text>
<g font-size="1.6">
<text x="139.6" y="183.3">REVISIÓN</text>
<text x="150.9" y="183.3">NOTA DE ING.</text>
<text x="171.5" y="183.3">FECHA</text>
<text x="186.4" y="183.3">NOMBRE</text>
<text x="129.8" y="194.2">±1.0 mm</text>
<text x="129.8" y="196.2">±0.2 mm</text>
<text x="129.8" y="198.1">±0.2 mm</text>
<text x="129.8" y="203.5">±0.2 mm</text>
<text x="129.8" y="201.7">±0.3 mm</text>
<text x="129.8" y="199.8">±1.0°</text>
<text x="16.1" y="205.7">LA INFORMACIÓN TECNICA CONTENIDA EN ESTE PLANO ES PROPIEDAD DE</text>
<text x="94.9" y="205.7">CARVAJAL ESPACIOS S.A.S.</text>
<text x="126.5" y="205.7">ESTA INFORMACIÓN SOLO PUEDE SER USADA POR TERCEROS CON PREVIA AUTORIZACIÓN ESCRITA DE</text>
<text x="234.1" y="205.7">CARVAJAL ESPACIOS S.A.S.</text>
</g>
</svg>
